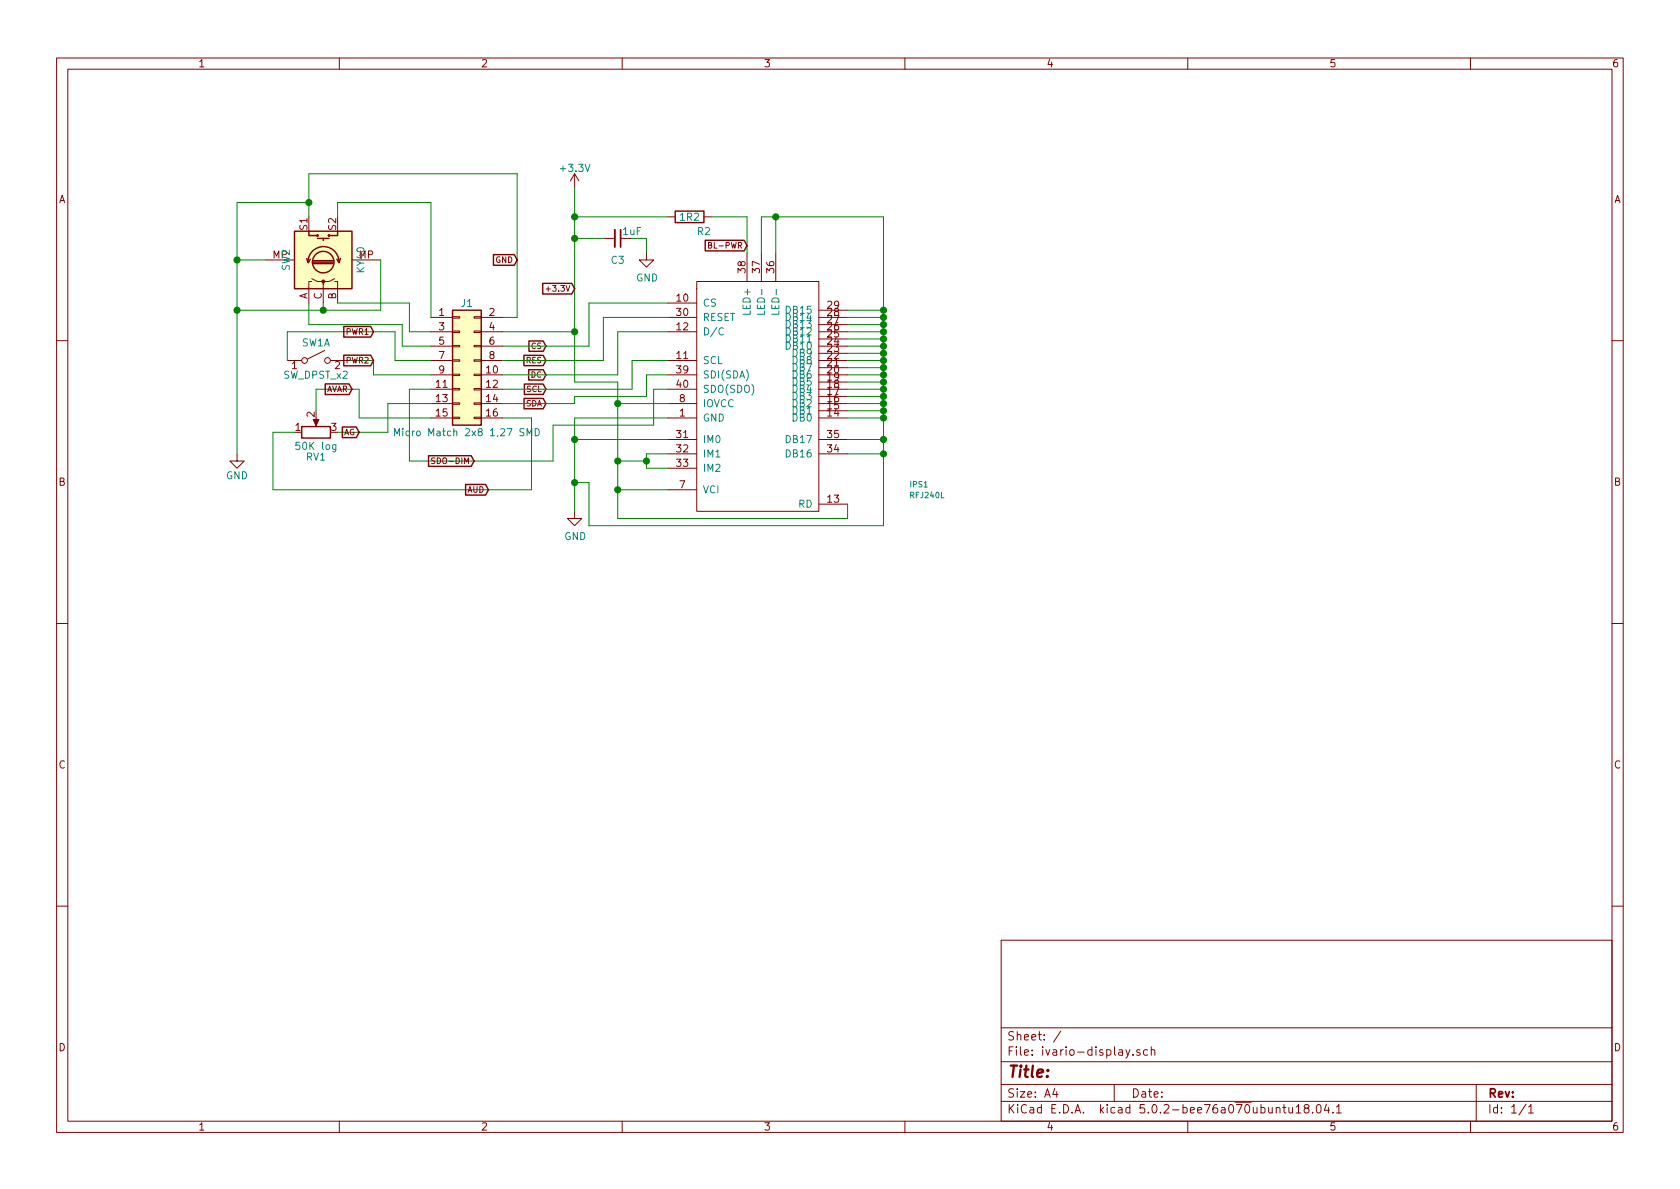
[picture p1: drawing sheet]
<svg xmlns="http://www.w3.org/2000/svg" width="297mm" height="210mm" viewBox="0 0 297 210" stroke-linecap="round" stroke-linejoin="round" font-family="sans-serif">
<g fill="none" stroke="#840000" stroke-width=".18">
<path d="M10 10.3h277v189.9h-277zM12 12.2h273v186.1h-273zM60 10.3v1.9M110 10.3v1.9M160 10.3v1.9M210 10.3v1.9M260 10.3v1.9M101.6 30.7l-.8 1.3M101.6 30.7v2.6M101.6 30.7l.8 1.3M118.1 38.3h1.3M124.5 38.3h1.2"/>
<path d="M47 46h5.1M55.1 49.8h-.5v3.8M55.1 49.3l1 .5h1v.5M59.2 49.8h.5v3.8M59.2 49.3l-1 .5h-1.1v3.8M62.2 46h5.1M76.2 56.1h3.8M76.2 58.7h3.8M80 58.5h1.3v.3h-1.3zM80 56h1.3v.3h-1.3zM83.8 58.5h1.3v.3h-1.3zM83.8 56h1.3v.3h-1.3z"/>
<path d="M85.1 56.1h3.8M85.1 58.7h3.8M96.5 51.1h.8M106.7 42.2h2M109.7 42.2h2.1M114.3 44.7v1.3h1.3l-1.3 1.2-1.3-1.2h1.3M118.1 56.1h5.1M118.1 58.7h5.1M118.1 53.6h5.1M123.2 49.8h21.6v40.6h-21.6zM125.3 43.4l.4-.1 .1-.4h-.5v1h.4l.2-.4-.3-.1M132.1 44.7v5.1"/>
<path d="M134.6 44.7v5.1M137.2 44.7v5.1M144.8 56.1h5.1M144.8 58.7h5.1M144.8 59.9h5.1M144.8 57.4h5.1M144.8 54.9h5.1M10 60.2h2M50.8 63.7h2.5M55.9 73.9v1M57.4 62l-3 1.5M58.4 63.7h2.6"/>
<path d="M76.2 63.7h3.8M76.2 66.3h3.8M76.2 68.8h3.8M76.2 71.4h3.8M76.2 73.9h3.8M76.2 61.2h3.8M80 73.8h1.3v.2h-1.3zM80 71.2h1.3v.3h-1.3zM80 68.7h1.3v.3h-1.3zM80 66.2h1.3v.2h-1.3zM80 63.6h1.3v.3h-1.3zM80 61.1h1.3v.2h-1.3z"/>
<path d="M83.8 73.8h1.3v.2h-1.3zM83.8 71.2h1.3v.3h-1.3zM83.8 68.7h1.3v.3h-1.3zM83.8 66.2h1.3v.2h-1.3zM83.8 63.6h1.3v.3h-1.3zM83.8 61.1h1.3v.2h-1.3zM85.1 63.7h3.8M85.1 66.3h3.8M85.1 68.8h3.8M85.1 71.4h3.8M85.1 73.9h3.8M85.1 61.2h3.8"/>
<path d="M118.1 63.7h5.1M118.1 66.3h5.1M118.1 68.8h5.1M118.1 71.4h5.1M118.1 73.9h5.1M118.1 77.7h5.1M144.8 63.7h5.1M144.8 66.3h5.1M144.8 68.8h5.1M144.8 71.4h5.1M144.8 73.9h5.1M144.8 61.2h5.1"/>
<path d="M144.8 72.6h5.1M144.8 70.1h5.1M144.8 67.6h5.1M144.8 65h5.1M144.8 62.5h5.1M144.8 77.7h5.1M285 60.2h2M41.9 80.3v1.2h1.3l-1.3 1.3-1.3-1.3h1.3M76.9 81h-.5a.42 .42 0 0 0 .4 .6v.3h-.5M101.6 90.4v1.3h1.3l-1.3 1.3-1.3-1.3h1.3M118.1 80.3h5.1M118.1 82.8h5.1"/>
<path d="M118.1 86.6h5.1M144.8 89.1h5.1M144.8 80.3h5.1M10 110.3h2M285 110.3h2M10 160.2h2M177 166.3h108v32h-108zM285 160.2h2M60 198.3v1.9M110 198.3v1.9M160 198.3v1.9M177 194.8h108"/>
<path d="M177 191.8h108M177 187.8h108M177 181.8h108M186.5 192.5l-.4 1h1M186.8 193v1M187.6 182.3l-1.3 2M197 191.8v3M199.1 185.6l.3 1M199.8 185.6l-.5 1.4-.2 .1M200.3 186.5v.1M201.5 185.7a.37 .37 0 0 0-.5 .1v.2l.5 .2 .1 .1-.2 .3-.4-.1M202.9 185.7l-.4-.1-.3 .3 .1 .6 .2 .1 .4-.1"/>
<path d="M203.6 185.7a.37 .37 0 0 1 .6 .1v.8M203.6 185.1v1.5M210 198.3v1.9M226.8 195.8h.6M227 195.3v1.3l.4 .2M227.9 195.8v.9l.4 .1 .2-.1M228.5 195.8v1M229.2 195.8l.4-.5v1.5M229.2 196.8h.8M230.9 196l-.2-.2-.1-.2 .3-.3h.3l.2 .3v.2l-.7 .2a.48 .48 0 0 0 0 .7l.2 .1 .5-.1a.48 .48 0 0 0-.2-.7M232.1 196.7v.1M232.9 195.5l.3-.2a.94 .94 0 0 1 0 1.5l-.4-.3-.1-.6z"/>
<path d="M234.5 195.2l-.3 1.1h.9M234.9 195.8v1M235.7 196.7v.1M236.3 195.8l.4-.5v1.5M236.3 196.8h.9M260 198.3v1.9M261 191.8v6.5M269.8 195.2l-1.2 2M270.3 195.8l.4-.5v1.5M270.3 196.8h.8"/>
<circle cx="53.8" cy="63.7" r=".51"/>
<circle cx="57.9" cy="63.7" r=".51"/>
</g>
<g fill="#ffffc2" stroke="#ffffc2" stroke-width=".18">
<path d="M52.1 40.9h10.1v10.1h-10.1z"/>
<path d="M80 54.9h5.1v20.3h-5.1z"/>
</g>
<g fill="none" stroke="#840000" stroke-width=".25">
<path d="M119.4 37.3h5.1v2.1h-5.1zM52.1 40.9h10.1v10.1h-10.1zM54.2 45.7l.3 .8 .4-.7M54.5 46.3a2.74 2.74 0 0 1 2.7-2.7 2.74 2.74 0 0 1 2.7 2.7M54.6 40.9v.8h1.5M55.4 46.6h3.5M55.4 46.3h3.5M55.4 46.1h3.5M56.1 42.2h2.1M57.1 42.2v.3M59.7 40.9v.8h-1.5M60.2 45.7l-.3 .8-.3-.7"/>
<path d="M60.8 57.7h4.7l.5 1-.5 .9h-4.7zM80 54.9h5.1v20.3h-5.1zM87.2 45h3.7l.5 1-.5 .9h-3.7zM96 50.1h5.1l.5 .9-.5 1h-5.1zM124.7 42.5h6.9l.5 .9-.5 1h-6.9zM53.3 75.4h5.1v2.1h-5.1zM57.5 67.9h4.2l.5 .9-.5 1h-4.2zM60.5 75.5h2.5l.5 .9-.5 1h-2.5zM60.8 62.8h4.7l.5 .9-.5 1h-4.7zM92.6 62.8h3.4l.5 .9-.5 1h-3.4zM92.7 70.5h3.3l.5 .9-.5 .9h-3.3zM92.7 67.9h3.3l.5 .9-.5 .9h-3.3z"/>
<path d="M93.5 65.4h2.5l.5 .9-.5 .9h-2.5zM93.5 60.3h2.5l.5 .9-.5 .9h-2.5zM75.8 80.6h7.5l.5 .9-.5 1h-7.5zM82.3 85.7h3.6l.5 .9-.5 .9h-3.6z"/>
<circle cx="56.1" cy="41.7" r=".13"/>
<circle cx="57.1" cy="46.3" r="1.9"/>
<circle cx="58.2" cy="41.7" r=".13"/>
</g>
<g fill="#840000" stroke="#840000" stroke-width=".18">
<path d="M55.4 74.2h1l-.5 1.1z"/>
<circle cx="57.1" cy="49.8" r=".25"/>
</g>
<path d="M127.9 58.1a.6 .6 0 0 0-.8 .4 .6 .6 0 0 0 .6 .7l.2-.1M135.2 55v.6h-1.3M137.7 55v.6h-1.3M59.4 78.6v1l-.3 .3-.3-.1M59.4 78.7l-.4-.1-.2 .3 .1 .5h.5M69.8 77.1v-1.3l.4 .9 .4-.9v1.3M93.2 77.1v-1.3l.4 .9 .4-.9v1.3M94.6 75.8a.64 .64 0 0 1 .8 .6 .64 .64 0 0 1-.8 .7z" fill="none" stroke="#008484" stroke-width=".18"/>
<g fill="none" stroke="#008400" stroke-width=".18">
<path d="M54.6 35.8h-12.7v44.5M54.6 38.3v-7.6h36.8v25.4h-2.5M59.7 38.3v-2.5h16.5v20.3M101.6 33.3v34.3h7.6v24.1h40.7v-2.6M101.6 38.3h16.5M125.7 38.3h6.4v6.4M137.2 38.3v6.4M41.9 46h5.1M54.6 53.6v3.8h16.5v3.8h5.1M57.1 53.6v1.3M59.7 53.6h12.7v5.1h3.8M67.3 46v8.9h-25.4"/>
<path d="M88.9 58.7h12.7M101.6 42.2h5.1M111.8 42.2h2.5v2.5M118.1 56.1h-11.4v7.6h-17.8M118.1 58.7h-8.9v7.6h-20.3M118.1 53.6h-14v7.6h-15.2M134.6 44.7v-6.4h21.6v54.7h-52.1v-7.7h-2.5M149.9 58.7h6.3M149.9 54.9h6.3M149.9 57.4h6.3M149.9 56.1h6.3M149.9 59.9h6.3"/>
<path d="M50.8 63.7v-5h19v5h6.4M55.9 72.6v-3.8h7.6v5.1h12.7M61 63.7h5v2.6h10.2M76.2 68.8h-3.8v12.7h25.4v-6.3h17.8v-6.4h2.5M76.2 71.4h-7.6v5h-8.9M88.9 73.9h5.1v12.7h-45.7v-10.2h3.8M101.6 77.7h16.5M109.2 71.4h8.9M118.1 63.7h-6.3v5.1h-22.9M118.1 73.9h-16.5v16.5M118.1 66.3h-3.8v3.8h-12.7v1.3h-12.7M149.9 63.7h6.3"/>
<path d="M149.9 61.2h6.3M149.9 73.9h6.3M149.9 68.8h6.3M149.9 71.4h6.3M149.9 66.3h6.3M149.9 72.6h6.3M149.9 77.7h6.3M149.9 67.6h6.3M149.9 70.1h6.3M149.9 62.5h6.3M149.9 65h6.3M109.2 86.6h8.9"/>
<path d="M109.2 81.5h5.1M118.1 80.3h-3.8v2.5h3.8M149.9 80.3h6.3"/>
</g>
<g fill="#008400" stroke="#008400" stroke-width=".25">
<circle cx="41.9" cy="54.9" r=".51"/>
<circle cx="54.6" cy="35.8" r=".51"/>
<circle cx="101.6" cy="42.2" r=".51"/>
<circle cx="101.6" cy="38.3" r=".51"/>
<circle cx="101.6" cy="85.3" r=".51"/>
<circle cx="101.6" cy="77.7" r=".51"/>
<circle cx="156.2" cy="77.7" r=".51"/>
<circle cx="101.6" cy="58.7" r=".51"/>
<circle cx="114.3" cy="81.5" r=".51"/>
<circle cx="137.2" cy="38.3" r=".51"/>
<circle cx="156.2" cy="72.6" r=".51"/>
<circle cx="109.2" cy="81.5" r=".51"/>
<circle cx="109.2" cy="71.4" r=".51"/>
<circle cx="156.2" cy="73.9" r=".51"/>
<circle cx="156.2" cy="80.3" r=".51"/>
<circle cx="156.2" cy="54.9" r=".51"/>
<circle cx="156.2" cy="56.1" r=".51"/>
<circle cx="156.2" cy="57.4" r=".51"/>
<circle cx="156.2" cy="58.7" r=".51"/>
<circle cx="156.2" cy="59.9" r=".51"/>
<circle cx="156.2" cy="61.2" r=".51"/>
<circle cx="156.2" cy="62.5" r=".51"/>
<circle cx="156.2" cy="63.7" r=".51"/>
<circle cx="156.2" cy="65" r=".51"/>
<circle cx="156.2" cy="66.3" r=".51"/>
<circle cx="156.2" cy="67.6" r=".51"/>
<circle cx="156.2" cy="68.8" r=".51"/>
<circle cx="156.2" cy="70.1" r=".51"/>
<circle cx="156.2" cy="71.4" r=".51"/>
<circle cx="109.2" cy="86.6" r=".51"/>
<circle cx="41.9" cy="46" r=".51"/>
<circle cx="57.2" cy="54.9" r=".51"/>
</g>
<path d="M108.7 40.6v3.1" fill="none" stroke="#840000" stroke-width=".33"/>
<path d="M109.7 40.6v3.1" fill="none" stroke="#840000" stroke-width=".3"/>
<text font-size="2.8" fill="#840000" x="178" y="190.5">Title:</text>
<g font-size="2.1" fill="#840000">
<text x="178" y="184">Sheet: /</text>
<text x="178" y="186.7">File: ivario-display.sch</text>
<text x="178" y="196.9">KiCad E.D.A. kicad 5.0.2-bee76a070ubuntu18.04.1</text>
<text x="178" y="194.1">Size: A4</text>
<text x="200" y="194.1">Date:</text>
<text x="263" y="194.1">Rev:</text>
<text x="263" y="196.9">Id: 1/1</text>
</g>
<g font-size="1.8" fill="#840000">
<text x="35" y="11.9">1</text>
<text x="85" y="11.9">2</text>
<text x="135" y="11.9">3</text>
<text x="185" y="11.9">4</text>
<text x="235" y="11.9">5</text>
<text x="285" y="11.9">6</text>
<text x="10.4" y="35.9">A</text>
<text x="285.4" y="35.9">A</text>
<text x="54.4" y="40.7" transform="rotate(-90 54.4 40.7)">S1</text>
<text x="59.4" y="40.7" transform="rotate(-90 59.4 40.7)">S2</text>
<text x="54.4" y="53" transform="rotate(-90 54.4 53)">A</text>
<text x="56.9" y="53" transform="rotate(-90 56.9 53)">C</text>
<text x="59.4" y="53" transform="rotate(-90 59.4 53)">B</text>
<text x="119.7" y="53.3">10</text>
<text x="131.8" y="48.2" transform="rotate(-90 131.8 48.2)">38</text>
<text x="134.4" y="48.2" transform="rotate(-90 134.4 48.2)">37</text>
<text x="136.9" y="48.2" transform="rotate(-90 136.9 48.2)">36</text>
<text x="77.6" y="55.9">1</text>
<text x="77.6" y="58.4">3</text>
<text x="86.5" y="55.9">2</text>
<text x="86.5" y="58.4">4</text>
<text x="119.7" y="58.4">12</text>
<text x="119.7" y="55.9">30</text>
<text x="146.4" y="59.7">25</text>
<text x="146.4" y="58.4">26</text>
<text x="146.4" y="57.1">27</text>
<text x="146.4" y="55.9">28</text>
<text x="146.4" y="54.6">29</text>
<text x="51.6" y="65.3">1</text>
<text x="59.2" y="65.3">2</text>
<text x="77.6" y="61">5</text>
<text x="77.6" y="63.5">7</text>
<text x="86.5" y="61">6</text>
<text x="86.5" y="63.5">8</text>
<text x="119.7" y="63.5">11</text>
<text x="146.4" y="64.8">21</text>
<text x="146.4" y="63.5">22</text>
<text x="146.4" y="62.2">23</text>
<text x="146.4" y="61">24</text>
<text x="77.1" y="68.6">11</text>
<text x="77.1" y="71.1">13</text>
<text x="77.6" y="66">9</text>
<text x="86" y="66">10</text>
<text x="86" y="68.6">12</text>
<text x="86" y="71.1">14</text>
<text x="119.7" y="66">39</text>
<text x="119.7" y="68.6">40</text>
<text x="120.2" y="71.1">8</text>
<text x="146.4" y="71.1">16</text>
<text x="146.4" y="69.8">17</text>
<text x="146.4" y="68.6">18</text>
<text x="146.4" y="67.3">19</text>
<text x="146.4" y="66">20</text>
<text x="52.2" y="76.2">1</text>
<text x="55.6" y="73.8" transform="rotate(-90 55.6 73.8)">2</text>
<text x="58.6" y="76.2">3</text>
<text x="77.1" y="73.7">15</text>
<text x="86" y="73.7">16</text>
<text x="119.7" y="77.5">31</text>
<text x="120.2" y="73.7">1</text>
<text x="146.4" y="73.7">14</text>
<text x="146.4" y="72.4">15</text>
<text x="146.4" y="77.5">35</text>
<text x="119.7" y="80">32</text>
<text x="119.7" y="82.5">33</text>
<text x="146.4" y="80">34</text>
<text x="10.4" y="85.9">B</text>
<text x="120.2" y="86.4">7</text>
<text x="146.4" y="88.9">13</text>
<text x="285.4" y="85.9">B</text>
<text x="10.4" y="135.9">C</text>
<text x="285.4" y="135.9">C</text>
<text x="10.4" y="185.9">D</text>
<text x="285.4" y="185.9">D</text>
<text x="35" y="199.9">1</text>
<text x="85" y="199.9">2</text>
<text x="135" y="199.9">3</text>
<text x="185" y="199.9">4</text>
<text x="235" y="199.9">5</text>
<text x="285" y="199.9">6</text>
</g>
<g font-size="1.8" fill="#008484">
<text x="99.3" y="30.4">+3.3V</text>
<text x="110.2" y="41.6">1uF</text>
<text x="120.3" y="39">1R2</text>
<text x="123.3" y="41.6">R2</text>
<text x="48.2" y="45.7">MP</text>
<text x="51.2" y="47.9" transform="rotate(-90 51.2 47.9)">SW2</text>
<text x="63.4" y="45.7">MP</text>
<text x="108.1" y="46.7">C3</text>
<text x="64.4" y="48.2" transform="rotate(-90 64.4 48.2)">KY40</text>
<text x="112.5" y="49.8">GND</text>
<text x="81.6" y="54.3">J1</text>
<text x="124.2" y="54.2">CS</text>
<text x="124.2" y="59.3">D/C</text>
<text x="124.2" y="56.8">RESET</text>
<text x="132.7" y="55.4" transform="rotate(-90 132.7 55.4)">LED+</text>
<text x="135.3" y="54.9" transform="rotate(-90 135.3 54.9)">LED-</text>
<text x="137.8" y="54.9" transform="rotate(-90 137.8 54.9)">LED-</text>
<text x="139.2" y="59.3">DB12</text>
<text x="139.2" y="58">DB13</text>
<text x="139.2" y="56.8">DB14</text>
<text x="139.2" y="55.5">DB15</text>
<text x="53.3" y="61.3">SW1A</text>
<text x="124.2" y="64.4">SCL</text>
<text x="139.2" y="61.8">DB10</text>
<text x="139.2" y="60.6">DB11</text>
<text x="140.2" y="65.7">DB7</text>
<text x="140.2" y="64.4">DB8</text>
<text x="140.2" y="63.1">DB9</text>
<text x="50.1" y="67">SW_DPST_x2</text>
<text x="124.2" y="66.9">SDI(SDA)</text>
<text x="124.2" y="69.5">SDO(SDO)</text>
<text x="140.2" y="70.7">DB3</text>
<text x="140.2" y="69.5">DB4</text>
<text x="140.2" y="68.2">DB5</text>
<text x="140.2" y="66.9">DB6</text>
<text x="71.5" y="77.1">Micro Match 2x8 1,27 SMD</text>
<text x="124.2" y="74.5">GND</text>
<text x="124.2" y="72">IOVCC</text>
<text x="140.2" y="74.5">DB0</text>
<text x="140.2" y="73.3">DB1</text>
<text x="140.2" y="72">DB2</text>
<text x="52.7" y="79.5">50K log</text>
<text x="54.2" y="81.5">RV1</text>
<text x="124.2" y="78.4">IM0</text>
<text x="124.2" y="80.9">IM1</text>
<text x="124.2" y="83.4">IM2</text>
<text x="139.2" y="80.9">DB16</text>
<text x="139.2" y="78.4">DB17</text>
<text x="40" y="84.8">GND</text>
<text x="124.2" y="87.2">VCI</text>
<text x="141.2" y="89.8">RD</text>
<text x="99.8" y="95.5">GND</text>
</g>
<g font-size="1.4" fill="#840000">
<text x="87.6" y="46.5">GND</text>
<text x="125.8" y="43.9">BL-PWR</text>
<text x="97.2" y="51.6">+3.3V</text>
<text x="61.3" y="59.2">PWR1</text>
<text x="61.3" y="64.3">PWR2</text>
<text x="93" y="64.2">RES</text>
<text x="94" y="61.7">CS</text>
<text x="57.6" y="69.3">AVAR</text>
<text x="93" y="71.9">SDA</text>
<text x="93.1" y="69.3">SCL</text>
<text x="93.9" y="66.8">DC</text>
<text x="60.7" y="77">AG</text>
<text x="77" y="82">SDO-DIM</text>
<text x="82.6" y="87.1">AUD</text>
</g>
<g font-size="1.4" fill="#008484">
<text x="161" y="86.2">IPS1</text>
<text x="161" y="88.1">RFJ240L</text>
</g>
</svg>
